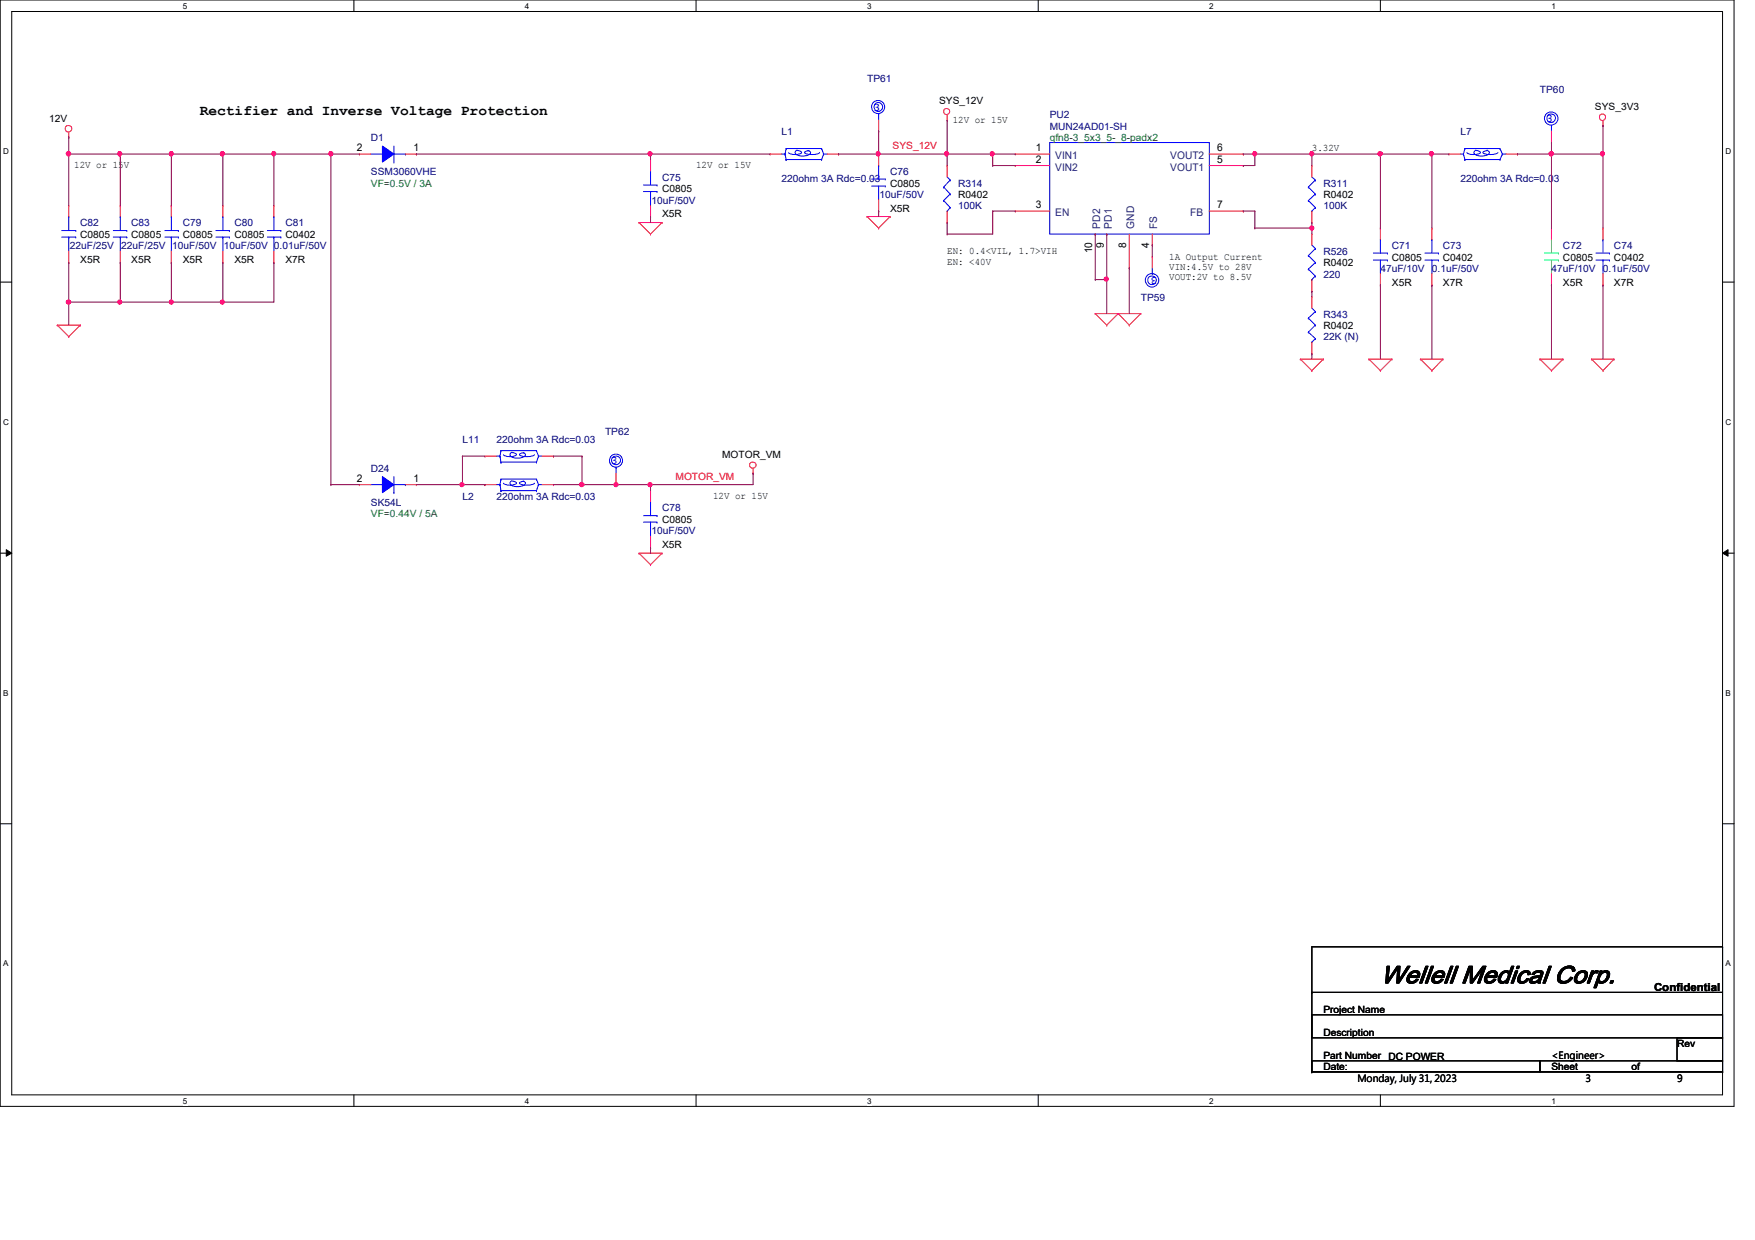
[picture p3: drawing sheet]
<svg xmlns="http://www.w3.org/2000/svg" width="297mm" height="210mm" viewBox="0 0 297 210" stroke-linecap="round" stroke-linejoin="round" font-family="sans-serif">
<path d="M0 0h293.5v187.3h-293.5zM2 1.9h289.5v183.4h-289.5z" fill="none" stroke="#000" stroke-width=".17"/>
<g fill="#fff">
<path d="M30.9 .3h.8v1.5h-.8z"/>
<path d="M30.9 185.6h.8v1.5h-.8z"/>
</g>
<path d="M59.9 0v1.9M59.9 185.3v2" fill="none" stroke="#000" stroke-width=".17"/>
<g fill="#fff">
<path d="M88.9 .3h.7v1.5h-.7z"/>
<path d="M88.9 185.6h.7v1.5h-.7z"/>
</g>
<path d="M117.8 0v1.9M117.8 185.3v2" fill="none" stroke="#000" stroke-width=".17"/>
<g fill="#fff">
<path d="M146.8 .3h.7v1.5h-.7z"/>
<path d="M146.8 185.6h.7v1.5h-.7z"/>
</g>
<path d="M175.7 0v1.9M175.7 185.3v2" fill="none" stroke="#000" stroke-width=".17"/>
<g fill="#fff">
<path d="M204.7 .3h.7v1.5h-.7z"/>
<path d="M204.7 185.6h.7v1.5h-.7z"/>
</g>
<path d="M233.6 0v1.9M233.6 185.3v2" fill="none" stroke="#000" stroke-width=".17"/>
<g fill="#fff">
<path d="M262.6 .3h.8v1.5h-.8z"/>
<path d="M262.6 185.6h.8v1.5h-.8z"/>
<path d="M.5 24.8h1.1v1.5h-1.1z"/>
<path d="M292.1 24.8h1v1.5h-1z"/>
<path d="M.5 70.6h1.1v1.5h-1.1z"/>
<path d="M292.1 70.6h1v1.5h-1z"/>
</g>
<path d="M0 47.8h2M291.5 47.8h2" fill="none" stroke="#000" stroke-width=".17"/>
<g fill="#fff">
<path d="M.5 116.5h1v1.5h-1z"/>
<path d="M292.1 116.5h.9v1.5h-.9z"/>
</g>
<path d="M0 93.6h2M1.1 93l.9 .6-.9 .5zM291.5 93.6l1-.6v1.1zM291.5 93.6h2" fill="none" stroke="#000" stroke-width=".17"/>
<path d="M1.1 93l.9 .6-.9 .5zM291.5 93.6l1-.6v1.1z" fill="#000"/>
<g fill="#fff">
<path d="M.5 162.3h1v1.5h-1z"/>
<path d="M292.1 162.3h.9v1.5h-.9z"/>
</g>
<g fill="none" stroke="#000" stroke-width=".17">
<path d="M0 139.4h2M291.5 139.4h2M222 171.8h69.5v3.9h-69.5zM222 179.6h38.6v1.8h-38.6zM222 168h.1M222 168h69.5M260.6 179.6h30.9v1.8h-30.9zM283.8 175.7h7.7v3.9h-7.7zM291.5 160.3h.1M291.5 160.3h-69.5v21.1M291.5 160.3v21.1M222 181.4h.1"/>
<path d="M222 181.4h69.5M291.5 181.4h.1"/>
</g>
<g fill="none" stroke="#f00" stroke-width=".17">
<path d="M160.3 19.5v.8M11.6 23.2h.1M11.6 22.4v.8M46.4 34.8h.1M46.4 34.8v1.9M108.2 37.7h.1M108.2 37.7h3.9M108.2 37.7l1.9 1.9M110.1 39.6h.1M110.1 27h.1M110.1 36.7h.1M110.1 27v2"/>
<path d="M110.1 34.8v1.9M112.1 37.7h.1M112.1 37.7l-2 1.9M146.8 36.7h.1M146.8 36.7h3.9M146.8 36.7l1.9 1.9M148.7 38.6h.1M148.7 22.2h.1M148.7 20.3v1.9M150.7 36.7h.1M150.7 36.7l-2 1.9M160.3 20.3h.1"/>
<path d="M160.3 28h.1M160.3 37.7h.1M160.3 28v2M160.3 35.7v2M242.4 38.6h.1M242.4 38.6v2M271.3 21.3h.1M271.3 20.5v.8M9.7 55h.1M9.7 55h3.9M9.7 55l1.9 2M11.6 57h.1"/>
<path d="M13.6 55h.1M13.6 55l-2 2M46.4 44.4h.1M46.4 42.5v1.9M185.4 53.1h.1M185.4 53.1h7.7M185.4 53.1l1.9 1.9M187.3 55h.1M189.3 53.1h.1M189.3 53.1l-2 1.9M189.3 53.1l1.8 1.9M191.1 55h.1"/>
<path d="M193.1 53.1h.1M193.1 53.1l-2 1.9M242.4 48.3h.1M242.4 46.3v2M127.5 79.3v.8M220.1 60.8h.1M220.1 60.8h3.9M220.1 60.8l1.9 1.9M222 62.7h.1M224 60.8h.1M224 60.8l-2 1.9M231.7 60.8h.1"/>
<path d="M231.7 60.8h3.9M231.7 60.8l1.9 1.9M233.6 62.7h.1M235.6 60.8h.1M235.6 60.8l-2 1.9M240.4 60.8h.1M240.4 60.8h3.8M240.4 60.8l2 1.9M242.4 62.7h.1M244.2 60.8h.1M244.2 60.8l-1.8 1.9M260.6 60.8h.1"/>
<path d="M260.6 60.8h3.9M260.6 60.8l2 1.9M262.6 62.7h.1M264.5 60.8h.1M264.5 60.8l-1.9 1.9M269.4 60.8h.1M269.4 60.8h3.8M269.4 60.8l1.9 1.9M271.3 62.7h.1M273.2 60.8h.1M273.2 60.8l-1.9 1.9M82.1 82h.1"/>
<path d="M82.1 82h1.9M91.7 82h2M93.7 82h.1M108.2 93.6h.1M108.2 93.6h3.9M108.2 93.6l1.9 2M110.1 95.6h.1M110.1 83.1h.1M110.1 92.7h.1M110.1 83.1v1.8M110.1 90.8v1.9M112.1 93.6h.1"/>
<path d="M112.1 93.6l-2 2M127.5 80.1h.1"/>
<circle cx="160.2" cy="18.9" r=".52"/>
<circle cx="271.2" cy="19.8" r=".54"/>
<circle cx="11.6" cy="21.8" r=".57"/>
<circle cx="127.4" cy="78.7" r=".55"/>
</g>
<g fill="none" stroke="#00f" stroke-width=".17">
<path d="M148.7 19.3h.1M148.7 19.3v1M45.3 39h2.2M46.4 36.7h.1M46.4 36.7v2.3M47.5 39h.1M108.9 31.3h2.3M108.9 32.4h2.3M110.1 32.4h.1M110.1 29h.1M110.1 29v2.3M110.1 32.4v2.4"/>
<path d="M111.2 31.3h.1M111.2 32.4h.1M159.7 31.7h.1M159.7 34h.1M159.7 31.7l1.1 1.2M159.7 34l1.1 1.1M160.3 35.7h.1M160.3 30l.5 .5M160.8 30.5h.1M160.8 32.9h.1M160.8 35.1h.1M160.8 30.5l-1.1 1.2"/>
<path d="M160.8 32.9l-1.1 1.1M160.8 35.1l-.5 .6M45.3 40.1h2.2M46.4 40.1h.1M46.4 40.1v2.4M47.5 40.1h.1M241.2 42.8h2.3M241.2 44h2.3M242.4 44h.1M242.4 40.6h.1M242.4 40.6v2.2M242.4 44v2.3"/>
<path d="M243.5 42.8h.1M243.5 44h.1M62.8 82h1.9M64.7 82h.1M66.7 83.4h.1M66.7 82h1.9M66.7 80.7v2.7M68.6 82h.1M84 82h.6M84.6 82h.1M84.6 82l.2 1.1M84.8 81.1h.1"/>
<path d="M84.8 83.1h.1M84.8 81.1h6M84.8 81.1l-.2 .9M84.8 83.1h6M86.7 81.4l-.4 .4a1.09 1.09 0 0 0 1.3 .6 1.22 1.22 0 0 0 1.3-.6l-.4-.4M86.7 81.4l.3 .1 .4 .3a1.96 1.96 0 0 1-2.2 0M88.7 81.4l-.7 .2-.1 .2a2.55 2.55 0 0 0 2.6 0M90.8 81.1h.1M90.8 83.1h.1M90.8 81.1l.3 .9M91.1 82h.1M91.1 82h.6"/>
<path d="M91.1 82l-.3 1.1M108.9 87.3h2.3M108.9 88.4h2.3M110.1 88.4h.1M110.1 84.9h.1M110.1 84.9v2.4M110.1 88.4v2.4M111.2 87.3h.1M111.2 88.4h.1"/>
<circle cx="148.6" cy="18.1" r="1.11"/>
<circle cx="148.6" cy="18.1" r=".74"/>
</g>
<path d="M64.7 80.7l2 1.3-2 1.4z" fill-rule="evenodd" fill="#00f"/>
<g fill="none" stroke="#00f" stroke-width=".17">
<path d="M36.5 39h2.3M37.7 36.7h.1M37.7 36.7v2.3M38.8 39h.1M62.8 26.1h1.9M64.7 26.1h.1M66.7 27.4h.1M66.7 26.1h1.9M66.7 24.7v2.7M68.6 26.1h.1M221.4 31.7h.1M221.4 34h.1"/>
<path d="M221.4 31.7l1.2 1.2M221.4 34l1.2 1.1M222 35.7h.1M222 30l.6 .5M222.6 30.5h.1M222.6 32.9h.1M222.6 35.1h.1M222.6 30.5l-1.2 1.2M222.6 32.9l-1.2 1.1M222.6 35.1l-.6 .6M247.2 26.1h.5M247.7 26.1h.1"/>
<path d="M247.7 26.1l.2 .9M247.9 25.1h.1M247.9 27h.1M247.9 25.1h6M247.9 25.1l-.2 1M247.9 27h6M249.8 25.4l-.3 .4a1.09 1.09 0 0 0 1.2 .6 1.22 1.22 0 0 0 1.4-.6l-.4-.4M249.8 25.5h.4l.4 .3a2.1 2.1 0 0 1-2.3 0M251.8 25.5l-.7 .2-.1 .1a2.55 2.55 0 0 0 2.5 0M253.9 25.1h.1M253.9 27h.1M253.9 25.1l.4 1"/>
<path d="M254.3 26.1h.1M254.3 26.1h.6M254.3 26.1l-.4 .9M36.5 40.1h2.3M37.7 40.1h.1M37.7 40.1v2.4M38.8 40.1h.1M221.4 53.8h.1M221.4 56.2h.1M221.4 43.3h.1M221.4 45.6h.1M221.4 53.8l1.2 1.2"/>
<path d="M221.4 56.2l1.2 1.1M221.4 43.3l1.2 1.1M221.4 45.6l1.2 1.1M222 57.9h.1M222 47.3h.1M222 52.2l.6 .5M222 41.5l.6 .6M222.6 52.7h.1M222.6 55h.1M222.6 57.3h.1M222.6 42.1h.1M222.6 44.4h.1"/>
<path d="M222.6 46.7h.1M222.6 52.7l-1.2 1.1M222.6 55l-1.2 1.2M222.6 57.3l-.6 .6M222.6 42.1l-1.2 1.2M222.6 44.4l-1.2 1.2M222.6 46.7l-.6 .6M232.4 42.8h2.4M232.4 44h2.4M233.6 44h.1M233.6 40.6h.1M233.6 40.6v2.2"/>
<path d="M233.6 44v2.3M234.8 42.8h.1M234.8 44h.1M270.1 42.8h2.3M270.1 44h2.3M271.3 44h.1M271.3 40.6h.1M271.3 40.6v2.2M271.3 44v2.3M272.4 42.8h.1M272.4 44h.1M84 77.2h.6"/>
<path d="M84.6 77.2h.1M84.6 77.2l.2 1M84.8 76.3h.1M84.8 78.2h.1M84.8 76.3h6M84.8 76.3l-.2 .9M84.8 78.2h6M86.7 76.5l-.4 .5a1.09 1.09 0 0 0 1.3 .6 1.22 1.22 0 0 0 1.3-.6l-.4-.4M86.7 76.6l.3 .1 .4 .3a1.96 1.96 0 0 1-2.2 0M88.7 76.6l-.7 .2-.1 .2a2.55 2.55 0 0 0 2.6 0M90.8 76.3h.1M90.8 78.2h.1"/>
<path d="M90.8 76.3l.3 .9M91.1 77.2h.1M91.1 77.2h.6M91.1 77.2l-.3 1M104.3 79.2h.1M104.3 79.2v.9M64.7 80.7l2 1.3-2 1.4z"/>
<circle cx="104.3" cy="78" r="1.11"/>
<circle cx="104.3" cy="77.9" r=".75"/>
</g>
<g fill="none" stroke="#f00" stroke-width=".17">
<path d="M37.7 34.8h.1M37.7 34.8v1.9M222 28h.1M222 37.7h.1M222 39.6h.1M222 28v2M222 35.7v2M222 39.6v1.9M233.6 38.6h.1M233.6 38.6v2M245.2 26.1h.1M245.2 26.1h2"/>
<path d="M254.9 26.1h1.9M256.8 26.1h.1M262.6 38.6h.1M262.6 38.6v2M271.3 38.6h.1M271.3 38.6v2M37.7 44.4h.1M37.7 42.5v1.9M222 50.2h.1M222 59.9h.1M222 49.3h.1M222 47.3v2"/>
<path d="M222 50.2v2M222 57.9v2M233.6 48.3h.1M233.6 46.3v2M262.6 48.3h.1M262.6 46.3v2M271.3 48.3h.1M271.3 46.3v2M82.1 77.2h.1M82.1 77.2h1.9M91.7 77.2h2M93.7 77.2h.1"/>
<path d="M60.8 82h.1M60.8 82h2M68.6 82h1.9M70.5 82h.1M104.3 82h.1M104.3 80.1v1.9"/>
</g>
<path d="M261.4 42.8h2.4M261.4 44h2.4M262.6 44h.1M262.6 40.6h.1M262.6 40.6v2.2M262.6 44v2.3M263.8 42.8h.1M263.8 44h.1" fill="none" stroke="#00ff80" stroke-width=".17"/>
<path d="M64.7 24.7l2 1.4-2 1.3z" fill-rule="evenodd" fill="#00f"/>
<g fill="none" stroke="#00f" stroke-width=".17">
<path d="M10.5 39h2.3M11.6 36.7h.1M11.6 36.7v2.3M12.8 39h.1M19.2 39h2.3M20.4 36.7h.1M20.4 36.7v2.3M21.5 39h.1M27.9 39h2.3M29 36.7h.1M29 36.7v2.3M30.2 39h.1"/>
<path d="M64.7 24.7l2 1.4-2 1.3zM132.3 26.1h.6M132.9 26.1h.1M132.9 26.1l.2 .9M133.1 25.1h.1M133.1 27h.1M133.1 25.1h6M133.1 25.1l-.2 1M133.1 27h6M134.9 25.4l-.3 .4a1.09 1.09 0 0 0 1.2 .6 1.22 1.22 0 0 0 1.4-.6l-.4-.3M134.9 25.5h.4l.4 .3a1.96 1.96 0 0 1-2.2 0M136.9 25.5l-.6 .2-.1 .1a2.55 2.55 0 0 0 2.5 0"/>
<path d="M139.1 25.1h.1M139.1 27h.1M139.1 25.1l.3 1M139.4 26.1h.1M139.4 26.1h.6M139.4 26.1l-.3 .9M147.5 30.3h2.3M147.5 31.5h2.3M148.7 31.5h.1M148.7 28h.1M148.7 28v2.3M148.7 31.5v2.3"/>
<path d="M149.8 30.3h.1M149.8 31.5h.1M177.7 24.1h27v15.5h-27zM262.6 21.3h.1M262.6 21.3v.9M10.5 40.1h2.3M11.6 40.1h.1M11.6 40.1v2.4M12.8 40.1h.1M19.2 40.1h2.3M20.4 40.1h.1M20.4 40.1v2.4"/>
<path d="M21.5 40.1h.1M27.9 40.1h2.3M29 40.1h.1M29 40.1v2.4M30.2 40.1h.1M195 46.3h.1M195 45.4v.9"/>
<circle cx="262.5" cy="20" r=".73"/>
<circle cx="262.6" cy="20.1" r="1.13"/>
<circle cx="195" cy="47.4" r=".73"/>
<circle cx="195" cy="47.4" r="1.14"/>
</g>
<g fill="none" stroke="#f00" stroke-width=".17">
<path d="M11.6 34.8h.1M11.6 34.8v1.9M20.4 34.8h.1M20.4 34.8v1.9M29 34.8h.1M29 34.8v1.9M60.8 26.1h.1M60.8 26.1h2M68.6 26.1h1.9M70.5 26.1h.1M130.3 26.1h.1M130.3 26.1h2"/>
<path d="M140 26.1h1.9M141.9 26.1h.1M148.7 26.1h.1M148.7 35.7h.1M148.7 26.1v1.9M148.7 33.8v1.9M171.8 26.1h.1M171.8 28h.1M171.8 35.7h.1M171.8 26.1h5.9M171.8 28h5.9M171.8 35.7h5.9"/>
<path d="M185.4 39.6h.1M187.3 39.6h.1M191.1 39.6v5.8M195 39.6v1.9M204.7 26.1h5.7M204.7 28h5.7M204.7 35.7h5.7M210.4 28h.1M210.4 26.1h.1M210.4 35.7h.1M262.6 24.1h.1M262.6 22.2v1.9"/>
<path d="M11.6 44.4h.1M11.6 42.5v1.9M20.4 44.4h.1M20.4 42.5v1.9M29 44.4h.1M29 42.5v1.9M191.1 45.4h.1M195 43.4h.1M195 41.5h.1M195 43.4v2"/>
</g>
<path d="M56 26.1h.1M56 26.1v55.9" fill="none" stroke="#800040" stroke-width=".17"/>
<circle cx="56" cy="26" r=".36" fill="#f0f"/>
<circle cx="56" cy="26" r=".36" fill="none" stroke="#f0f" stroke-width=".17"/>
<path d="M56 26.1h.1M56 26.1h4.8M70.5 26.1h.1M70.5 26.1h39.6" fill="none" stroke="#800040" stroke-width=".17"/>
<circle cx="110" cy="26" r=".36" fill="#f0f"/>
<circle cx="110" cy="26" r=".36" fill="none" stroke="#f0f" stroke-width=".17"/>
<path d="M110.1 26.1h.1M110.1 26.1v.9M110.1 26.1h20.2M141.9 26.1h.1M141.9 26.1h6.8" fill="none" stroke="#800040" stroke-width=".17"/>
<circle cx="148.6" cy="26" r=".36" fill="#f0f"/>
<circle cx="148.6" cy="26" r=".36" fill="none" stroke="#f0f" stroke-width=".17"/>
<path d="M148.7 26.1h.1M148.7 26.1h11.6M70.5 82h7.8M78.3 82h.1M127.5 80.1h.1M127.5 80.1v1.9" fill="none" stroke="#800040" stroke-width=".17"/>
<circle cx="78.2" cy="82" r=".35" fill="#f0f"/>
<circle cx="78.2" cy="82" r=".35" fill="none" stroke="#f0f" stroke-width=".17"/>
<path d="M93.7 82h4.8M98.5 82h.1M110.1 82h.1M110.1 82h17.4M110.1 82v1.1" fill="none" stroke="#800040" stroke-width=".17"/>
<circle cx="110" cy="82" r=".35" fill="#f0f"/>
<circle cx="110" cy="82" r=".35" fill="none" stroke="#f0f" stroke-width=".17"/>
<path d="M160.3 20.3h.1M160.3 20.3v5.8" fill="none" stroke="#800040" stroke-width=".17"/>
<circle cx="160.2" cy="26" r=".36" fill="#f0f"/>
<circle cx="160.2" cy="26" r=".36" fill="none" stroke="#f0f" stroke-width=".17"/>
<g fill="none" stroke="#800040" stroke-width=".17">
<path d="M11.6 26.1h.1M11.6 26.1v8.7M11.6 26.1h8.8M20.4 26.1h.1M20.4 26.1v8.7M29 26.1h.1M29 26.1v8.7M37.7 26.1h.1M37.7 26.1v8.7M46.4 26.1h.1M46.4 26.1h9.6M46.4 26.1v8.7"/>
<path d="M160.3 26.1h.1M160.3 37.7h.1M160.3 26.1v1.9M160.3 37.7v1.9M11.6 51.1h.1M11.6 51.1h17.4M20.4 51.1h.1"/>
</g>
<circle cx="20.2" cy="26" r=".36" fill="#f0f"/>
<circle cx="20.2" cy="26" r=".36" fill="none" stroke="#f0f" stroke-width=".17"/>
<path d="M20.4 26.1h.1M20.4 26.1h8.6M148.7 22.2h.1M148.7 22.2v3.9M160.3 26.1h.1M160.3 26.1h7.7" fill="none" stroke="#800040" stroke-width=".17"/>
<circle cx="167.9" cy="26" r=".36" fill="#f0f"/>
<circle cx="167.9" cy="26" r=".36" fill="none" stroke="#f0f" stroke-width=".17"/>
<g fill="none" stroke="#800040" stroke-width=".17">
<path d="M160.3 39.6h.1M168 28h.1M168 26.1h.1M168 35.7h.1M168 28h3.8M168 26.1v1.9M168 35.7v3.9h-7.7M168 26.1h3.8M168 35.7h3.8M187.3 39.6h.1M187.3 39.6v7.7M210.4 26.1h.1"/>
<path d="M210.4 28h.1M210.4 26.1h11.6M212.4 26.1h.1M212.4 26.1v1.9h-2M191.1 45.4h.1M191.1 45.4v7.7"/>
</g>
<circle cx="222" cy="26" r=".36" fill="#f0f"/>
<circle cx="222" cy="26" r=".36" fill="none" stroke="#f0f" stroke-width=".17"/>
<circle cx="212.4" cy="26" r=".36" fill="#f0f"/>
<circle cx="212.4" cy="26" r=".36" fill="none" stroke="#f0f" stroke-width=".17"/>
<path d="M212.4 38.6h.1M222 26.1h.1M222 37.7h.1M222 26.1v1.9M222 37.7v.9h-9.6M222 26.1h11.6" fill="none" stroke="#800040" stroke-width=".17"/>
<circle cx="222" cy="38.6" r=".35" fill="#f0f"/>
<circle cx="222" cy="38.6" r=".35" fill="none" stroke="#f0f" stroke-width=".17"/>
<path d="M210.4 35.7h.1M210.4 35.7h2M212.4 35.7h.1M212.4 35.7v2.9M233.6 26.1h.1M233.6 26.1v12.5M233.6 26.1h8.8M222 59.9h.1M222 59.9v.9M233.6 48.3h.1M233.6 48.3v12.5" fill="none" stroke="#800040" stroke-width=".17"/>
<circle cx="242.2" cy="26" r=".36" fill="#f0f"/>
<circle cx="242.2" cy="26" r=".36" fill="none" stroke="#f0f" stroke-width=".17"/>
<circle cx="233.6" cy="26" r=".38" fill="#f0f"/>
<circle cx="233.6" cy="26" r=".38" fill="none" stroke="#f0f" stroke-width=".17"/>
<g fill="none" stroke="#800040" stroke-width=".17">
<path d="M242.4 26.1h.1M242.4 26.1h2.8M242.4 26.1v12.5M256.8 26.1h.1M256.8 26.1h14.5M262.6 26.1h.1M262.6 26.1v12.5M271.3 26.1h.1M271.3 21.3h.1M271.3 21.3v17.3M242.4 48.3h.1M242.4 48.3v12.5"/>
<path d="M262.6 48.3h.1M262.6 48.3v12.5M271.3 48.3h.1M271.3 48.3v12.5"/>
</g>
<circle cx="271.2" cy="26" r=".36" fill="#f0f"/>
<circle cx="271.2" cy="26" r=".36" fill="none" stroke="#f0f" stroke-width=".17"/>
<path d="M262.6 24.1h.1M262.6 24.1v2" fill="none" stroke="#800040" stroke-width=".17"/>
<circle cx="262.5" cy="26" r=".38" fill="#f0f"/>
<circle cx="262.5" cy="26" r=".38" fill="none" stroke="#f0f" stroke-width=".17"/>
<path d="M104.3 82h.1M104.3 82h5.8" fill="none" stroke="#800040" stroke-width=".17"/>
<circle cx="104.3" cy="82" r=".35" fill="#f0f"/>
<circle cx="104.3" cy="82" r=".35" fill="none" stroke="#f0f" stroke-width=".17"/>
<path d="M110.1 36.7h.1M110.1 36.7v1M148.7 35.7h.1M148.7 35.7v1M29 44.4h.1M29 44.4v6.7M110.1 92.7h.1M110.1 92.7v.9" fill="none" stroke="#800040" stroke-width=".17"/>
<circle cx="29" cy="51.1" r=".35" fill="#f0f"/>
<circle cx="29" cy="51.1" r=".35" fill="none" stroke="#f0f" stroke-width=".17"/>
<path d="M37.7 44.4h.1M37.7 44.4v6.7" fill="none" stroke="#800040" stroke-width=".17"/>
<circle cx="37.6" cy="51.1" r=".35" fill="#f0f"/>
<circle cx="37.6" cy="51.1" r=".35" fill="none" stroke="#f0f" stroke-width=".17"/>
<path d="M11.6 44.4h.1M11.6 44.4v6.7M46.4 44.4h.1M46.4 44.4v6.7" fill="none" stroke="#800040" stroke-width=".17"/>
<circle cx="11.6" cy="51.1" r=".37" fill="#f0f"/>
<circle cx="11.6" cy="51.1" r=".37" fill="none" stroke="#f0f" stroke-width=".17"/>
<path d="M20.4 44.4h.1M20.4 44.4v6.7" fill="none" stroke="#800040" stroke-width=".17"/>
<circle cx="20.3" cy="51.1" r=".35" fill="#f0f"/>
<circle cx="20.3" cy="51.1" r=".35" fill="none" stroke="#f0f" stroke-width=".17"/>
<path d="M11.6 23.2h.1M11.6 23.2v2.9M195 41.5h.1M195 41.5v1.9" fill="none" stroke="#800040" stroke-width=".17"/>
<circle cx="11.6" cy="26" r=".38" fill="#f0f"/>
<circle cx="11.6" cy="26" r=".38" fill="none" stroke="#f0f" stroke-width=".17"/>
<path d="M29 26.1h.1M29 26.1h8.7M11.6 51.1h.1M11.6 51.1v3.9" fill="none" stroke="#800040" stroke-width=".17"/>
<circle cx="29" cy="26" r=".36" fill="#f0f"/>
<circle cx="29" cy="26" r=".36" fill="none" stroke="#f0f" stroke-width=".17"/>
<path d="M37.7 26.1h.1M37.7 26.1h8.7" fill="none" stroke="#800040" stroke-width=".17"/>
<circle cx="46.3" cy="26" r=".36" fill="#f0f"/>
<circle cx="46.3" cy="26" r=".36" fill="none" stroke="#f0f" stroke-width=".17"/>
<circle cx="37.6" cy="26" r=".36" fill="#f0f"/>
<circle cx="37.6" cy="26" r=".36" fill="none" stroke="#f0f" stroke-width=".17"/>
<g fill="none" stroke="#800040" stroke-width=".17">
<path d="M185.4 39.6h.1M185.4 39.6v7.7M222 38.6h.1M222 38.6v1M29 51.1h.1M29 51.1h17.4M37.7 51.1h.1M185.4 47.3h.1M185.4 47.3h1.9M187.3 47.3h.1M187.3 47.3v5.8M222 49.3h.1"/>
<path d="M222 49.3v.9M56 82h.1M56 82h4.8"/>
</g>
<circle cx="187.2" cy="47.2" r=".35" fill="#f0f"/>
<circle cx="187.2" cy="47.2" r=".35" fill="none" stroke="#f0f" stroke-width=".17"/>
<path d="M78.3 77.2h.1M78.3 77.2h3.8M78.3 77.2v4.8h3.8M93.7 77.2h.1M93.7 77.2h4.8M98.5 77.2h.1M98.5 77.2v4.8M82.1 82h.1" fill="none" stroke="#800040" stroke-width=".17"/>
<circle cx="98.5" cy="82" r=".37" fill="#f0f"/>
<circle cx="98.5" cy="82" r=".37" fill="none" stroke="#f0f" stroke-width=".17"/>
<path d="M98.5 82h5.8M104.3 82h.1" fill="none" stroke="#800040" stroke-width=".17"/>
<circle cx="56" cy="26" r=".36" fill="#f0f"/>
<circle cx="56" cy="26" r=".36" fill="none" stroke="#f0f" stroke-width=".17"/>
<circle cx="110" cy="26" r=".36" fill="#f0f"/>
<circle cx="110" cy="26" r=".36" fill="none" stroke="#f0f" stroke-width=".17"/>
<circle cx="148.6" cy="26" r=".36" fill="#f0f"/>
<circle cx="148.6" cy="26" r=".36" fill="none" stroke="#f0f" stroke-width=".17"/>
<circle cx="78.2" cy="82" r=".35" fill="#f0f"/>
<circle cx="78.2" cy="82" r=".35" fill="none" stroke="#f0f" stroke-width=".17"/>
<circle cx="110" cy="82" r=".35" fill="#f0f"/>
<circle cx="110" cy="82" r=".35" fill="none" stroke="#f0f" stroke-width=".17"/>
<circle cx="160.2" cy="26" r=".36" fill="#f0f"/>
<circle cx="160.2" cy="26" r=".36" fill="none" stroke="#f0f" stroke-width=".17"/>
<circle cx="20.2" cy="26" r=".36" fill="#f0f"/>
<circle cx="20.2" cy="26" r=".36" fill="none" stroke="#f0f" stroke-width=".17"/>
<circle cx="167.9" cy="26" r=".36" fill="#f0f"/>
<circle cx="167.9" cy="26" r=".36" fill="none" stroke="#f0f" stroke-width=".17"/>
<circle cx="222" cy="26" r=".36" fill="#f0f"/>
<circle cx="222" cy="26" r=".36" fill="none" stroke="#f0f" stroke-width=".17"/>
<circle cx="212.4" cy="26" r=".36" fill="#f0f"/>
<circle cx="212.4" cy="26" r=".36" fill="none" stroke="#f0f" stroke-width=".17"/>
<circle cx="222" cy="38.6" r=".35" fill="#f0f"/>
<circle cx="222" cy="38.6" r=".35" fill="none" stroke="#f0f" stroke-width=".17"/>
<circle cx="242.2" cy="26" r=".36" fill="#f0f"/>
<circle cx="242.2" cy="26" r=".36" fill="none" stroke="#f0f" stroke-width=".17"/>
<circle cx="233.6" cy="26" r=".38" fill="#f0f"/>
<circle cx="233.6" cy="26" r=".38" fill="none" stroke="#f0f" stroke-width=".17"/>
<circle cx="271.2" cy="26" r=".36" fill="#f0f"/>
<circle cx="271.2" cy="26" r=".36" fill="none" stroke="#f0f" stroke-width=".17"/>
<circle cx="262.5" cy="26" r=".38" fill="#f0f"/>
<circle cx="262.5" cy="26" r=".38" fill="none" stroke="#f0f" stroke-width=".17"/>
<circle cx="104.3" cy="82" r=".35" fill="#f0f"/>
<circle cx="104.3" cy="82" r=".35" fill="none" stroke="#f0f" stroke-width=".17"/>
<circle cx="29" cy="51.1" r=".35" fill="#f0f"/>
<circle cx="29" cy="51.1" r=".35" fill="none" stroke="#f0f" stroke-width=".17"/>
<circle cx="37.6" cy="51.1" r=".35" fill="#f0f"/>
<circle cx="37.6" cy="51.1" r=".35" fill="none" stroke="#f0f" stroke-width=".17"/>
<circle cx="11.6" cy="51.1" r=".37" fill="#f0f"/>
<circle cx="11.6" cy="51.1" r=".37" fill="none" stroke="#f0f" stroke-width=".17"/>
<circle cx="20.3" cy="51.1" r=".35" fill="#f0f"/>
<circle cx="20.3" cy="51.1" r=".35" fill="none" stroke="#f0f" stroke-width=".17"/>
<circle cx="11.6" cy="26" r=".38" fill="#f0f"/>
<circle cx="11.6" cy="26" r=".38" fill="none" stroke="#f0f" stroke-width=".17"/>
<circle cx="29" cy="26" r=".36" fill="#f0f"/>
<circle cx="29" cy="26" r=".36" fill="none" stroke="#f0f" stroke-width=".17"/>
<circle cx="46.3" cy="26" r=".36" fill="#f0f"/>
<circle cx="46.3" cy="26" r=".36" fill="none" stroke="#f0f" stroke-width=".17"/>
<circle cx="37.6" cy="26" r=".36" fill="#f0f"/>
<circle cx="37.6" cy="26" r=".36" fill="none" stroke="#f0f" stroke-width=".17"/>
<circle cx="187.2" cy="47.2" r=".35" fill="#f0f"/>
<circle cx="187.2" cy="47.2" r=".35" fill="none" stroke="#f0f" stroke-width=".17"/>
<circle cx="98.5" cy="82" r=".37" fill="#f0f"/>
<circle cx="98.5" cy="82" r=".37" fill="none" stroke="#f0f" stroke-width=".17"/>
<text font-size="4.2" x="233.7" y="166.4">W ellellM edicalC orp.</text>
<text font-size="2.5" x="33.8" y="19.4">Rectifier and Inverse Voltage Protection</text>
<g font-size="1.9" fill="#00f">
<text x="148" y="18.7">3</text>
<text x="261.8" y="20.7">3</text>
<text x="195.8" y="46.9" transform="rotate(180 195.8 46.9)">3</text>
<text x="103.5" y="78.6">3</text>
</g>
<text font-size="1.9" x="279.9" y="167.8">Confidential</text>
<g font-size="1.8">
<text x="60.4" y="25.6">2</text>
<text x="70" y="25.6">1</text>
<text x="175.3" y="25.6">1</text>
<text x="175.3" y="27.5">2</text>
<text x="206" y="27.5">5</text>
<text x="206" y="25.6">6</text>
<text x="175.3" y="35.2">3</text>
<text x="206" y="35.2">7</text>
<text x="186.8" y="41.9" transform="rotate(-90 186.8 41.9)">9</text>
<text x="190.6" y="41.9" transform="rotate(-90 190.6 41.9)">8</text>
<text x="194.5" y="41.9" transform="rotate(-90 194.5 41.9)">4</text>
<text x="184.9" y="42.8" transform="rotate(-90 184.9 42.8)">10</text>
<text x="60.4" y="81.5">2</text>
<text x="70" y="81.5">1</text>
</g>
<g font-size="1.8" fill="#004080">
<text x="178.6" y="26.9">VIN1</text>
<text x="178.6" y="28.9">VIN2</text>
<text x="198.1" y="28.9">VOUT1</text>
<text x="198.1" y="26.9">VOUT2</text>
<text x="178.6" y="36.6">EN</text>
<text x="186.2" y="38.7" transform="rotate(-90 186.2 38.7)">PD2</text>
<text x="188.2" y="38.7" transform="rotate(-90 188.2 38.7)">PD1</text>
<text x="192" y="38.7" transform="rotate(-90 192 38.7)">GND</text>
<text x="195.9" y="38.7" transform="rotate(-90 195.9 38.7)">FS</text>
<text x="201.5" y="36.6">FB</text>
</g>
<g font-size="1.7" fill="#000080">
<text x="146.8" y="13.8">TP61</text>
<text x="260.6" y="15.7">TP60</text>
<text x="62.8" y="23.8">D1</text>
<text x="132.3" y="22.9">L1</text>
<text x="177.7" y="20">PU2</text>
<text x="177.7" y="21.9">MUN24AD01-SH</text>
<text x="247.2" y="22.9">L7</text>
<text x="62.8" y="29.6">SSM3060VHE</text>
<text x="150.7" y="29.6">C76</text>
<text x="110.3" y="34.5">10uF/50V</text>
<text x="112.1" y="30.6">C75</text>
<text x="132.3" y="30.7">220ohm 3A Rdc=0.03</text>
<text x="148.9" y="33.4">10uF/50V</text>
<text x="162.2" y="31.6">R314</text>
<text x="162.2" y="35.4">100K</text>
<text x="224" y="31.6">R311</text>
<text x="224" y="35.4">100K</text>
<text x="247.2" y="30.7">220ohm 3A Rdc=0.03</text>
<text x="13.6" y="38.3">C82</text>
<text x="22.2" y="38.3">C83</text>
<text x="30.9" y="38.3">C79</text>
<text x="39.7" y="38.3">C80</text>
<text x="48.3" y="38.3">C81</text>
<text x="11.8" y="42.2">22uF/25V</text>
<text x="20.5" y="42.2">22uF/25V</text>
<text x="29.2" y="42.2">10uF/50V</text>
<text x="37.9" y="42.2">10uF/50V</text>
<text x="46.4" y="42.2">0.01uF/50V</text>
<text x="224" y="43.1">R526</text>
<text x="224" y="47">220</text>
<text x="233.6" y="46.1">47uF/10V</text>
<text x="235.6" y="42.2">C71</text>
<text x="242.4" y="46.1">0.1uF/50V</text>
<text x="244.2" y="42.2">C73</text>
<text x="262.6" y="46.1">47uF/10V</text>
<text x="264.5" y="42.2">C72</text>
<text x="271.3" y="46.1">0.1uF/50V</text>
<text x="273.2" y="42.2">C74</text>
<text x="193.1" y="50.9">TP59</text>
<text x="224" y="53.8">R343</text>
<text x="224" y="57.6">22K (N)</text>
<text x="78.3" y="75">L11</text>
<text x="84" y="75">220ohm 3A Rdc=0.03</text>
<text x="102.4" y="73.7">TP62</text>
<text x="62.8" y="79.8">D24</text>
<text x="62.8" y="85.6">SK54L</text>
<text x="78.3" y="84.7">L2</text>
<text x="84" y="84.7">220ohm 3A Rdc=0.03</text>
<text x="112.1" y="86.5">C78</text>
<text x="110.3" y="90.4">10uF/50V</text>
</g>
<g font-size="1.7">
<text x="159" y="17.6">SYS_12V</text>
<text x="8.3" y="20.6">12V</text>
<text x="161.2" y="20.7">12V or 15V</text>
<text x="270" y="18.6">SYS_3V3</text>
<text x="12.6" y="28.4">12V or 15V</text>
<text x="117.8" y="28.4">12V or 15V</text>
<text x="222" y="25.6">3.32V</text>
<text x="112.1" y="32.5">C0805</text>
<text x="150.7" y="31.6">C0805</text>
<text x="150.7" y="35.8">X5R</text>
<text x="162.2" y="33.4">R0402</text>
<text x="224" y="33.4">R0402</text>
<text x="13.6" y="40.2">C0805</text>
<text x="22.2" y="40.2">C0805</text>
<text x="30.9" y="40.2">C0805</text>
<text x="39.7" y="40.2">C0805</text>
<text x="48.3" y="40.2">C0402</text>
<text x="112.1" y="36.7">X5R</text>
<text x="13.6" y="44.5">X5R</text>
<text x="22.2" y="44.5">X5R</text>
<text x="30.9" y="44.5">X5R</text>
<text x="39.7" y="44.5">X5R</text>
<text x="48.3" y="44.5">X7R</text>
<text x="160.3" y="42.9">EN: 0.4&lt;VIL, 1.7&gt;VIH</text>
<text x="160.3" y="44.9">EN: &lt;40V</text>
<text x="197.9" y="43.9">1A Output Current</text>
<text x="197.9" y="45.6">VIN:4.5V to 28V</text>
<text x="197.9" y="47.3">VOUT:2V to 8.5V</text>
<text x="224" y="45">R0402</text>
<text x="235.6" y="44.1">C0805</text>
<text x="244.2" y="44.1">C0402</text>
<text x="264.5" y="44.1">C0805</text>
<text x="273.2" y="44.1">C0402</text>
<text x="235.6" y="48.3">X5R</text>
<text x="244.2" y="48.3">X7R</text>
<text x="264.5" y="48.3">X5R</text>
<text x="273.2" y="48.3">X7R</text>
<text x="224" y="55.7">R0402</text>
<text x="122.2" y="77.5">MOTOR_VM</text>
<text x="112.1" y="88.5">C0805</text>
<text x="120.7" y="84.5">12V or 15V</text>
<text x="112.1" y="92.7">X5R</text>
<text x="224" y="171.5">Project Name</text>
<text x="224" y="179.2">Part Number</text>
<text x="224" y="175.3">Description</text>
<text x="235" y="179.4">DC POWER</text>
<text x="262.6" y="179.3">&lt;Engineer&gt;</text>
<text x="283.8" y="177.3">Rev</text>
<text x="224" y="181.2">Date:</text>
<text x="229.7" y="183.1">Monday, July 31, 2023</text>
<text x="262.6" y="181.2">Sheet</text>
<text x="268.3" y="183.1">3</text>
<text x="276.1" y="181.2">of</text>
<text x="283.8" y="183.1">9</text>
</g>
<g font-size="1.7" fill="#008000">
<text x="177.7" y="23.8">qfn8-3_5x3_5-_8-padx2</text>
<text x="62.8" y="31.6">VF=0.5V / 3A</text>
<text x="62.8" y="87.5">VF=0.44V / 5A</text>
</g>
<g font-size="1.7" fill="#f00">
<text x="151.1" y="25.2">SYS_12V</text>
<text x="114.3" y="81.2">MOTOR_VM</text>
</g>
<g font-size="1.4">
<text x="30.9" y="1.5">5</text>
<text x="88.9" y="1.5">4</text>
<text x="146.8" y="1.5">3</text>
<text x="204.7" y="1.5">2</text>
<text x="262.6" y="1.5">1</text>
<text x=".5" y="26.1">D</text>
<text x="292.1" y="26.1">D</text>
<text x=".5" y="71.9">C</text>
<text x="292.1" y="71.9">C</text>
<text x=".5" y="117.8">B</text>
<text x="292.1" y="117.8">B</text>
<text x=".5" y="163.6">A</text>
<text x="292.1" y="163.6">A</text>
<text x="30.9" y="186.9">5</text>
<text x="88.9" y="186.9">4</text>
<text x="146.8" y="186.9">3</text>
<text x="204.7" y="186.9">2</text>
<text x="262.6" y="186.9">1</text>
</g>
</svg>
